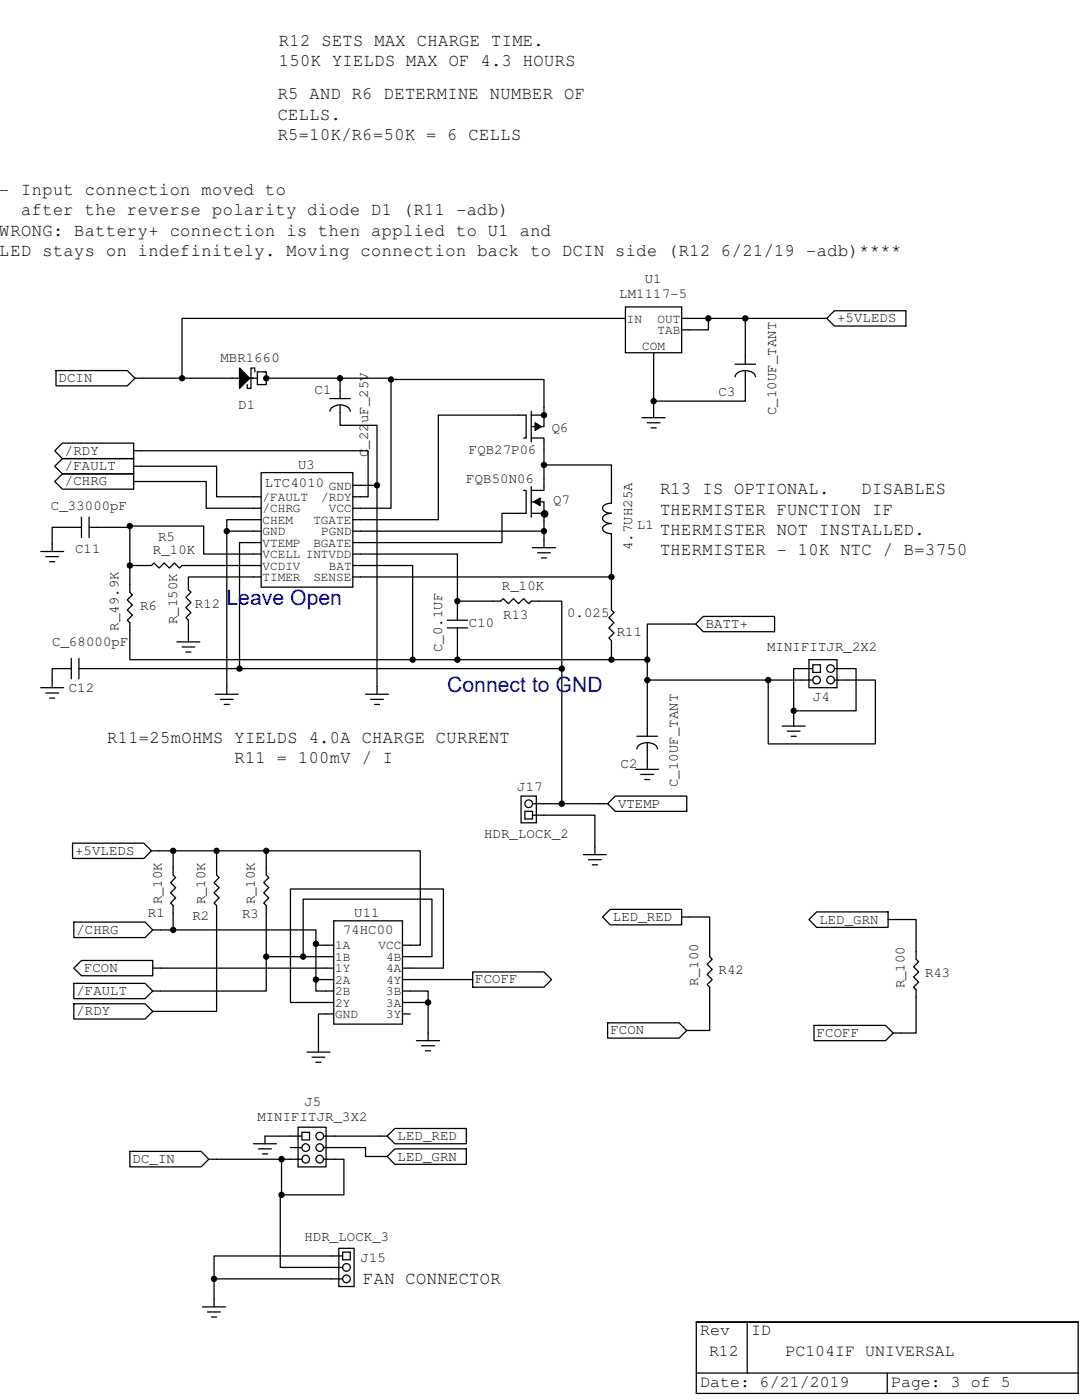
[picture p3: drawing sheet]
<svg xmlns="http://www.w3.org/2000/svg" width="216mm" height="279mm" viewBox="0 0 216 279" stroke-linecap="round" stroke-linejoin="round" font-family="sans-serif">
<path d="M25.9 229.8h14.2l1.6 1.6-1.6 1.5h-14.2zM41.7 231.4h1.5M42.7 259.3v1.5M40.4 260.8h4.6M41.4 261.8h2.6M42.2 262.8h1" fill="none" stroke="#000" stroke-width=".25"/>
<path d="M67.6 249.1h3.1v7.7h-3.1z" fill-rule="evenodd" fill="#fff"/>
<path d="M67.6 249.1h3.1v7.7h-3.1z" fill="none" stroke="#000" stroke-width=".25"/>
<path d="M68.4 249.9h1.5v1.5h-1.5z" fill-rule="evenodd" fill="#fff"/>
<path d="M68.4 249.9h1.5v1.5h-1.5z" fill="none" stroke="#000" stroke-width=".25"/>
<circle cx="69.1" cy="252.9" r=".76" fill="#fff"/>
<circle cx="69.1" cy="252.9" r=".76" fill="none" stroke="#000" stroke-width=".25"/>
<circle cx="69.1" cy="255.2" r=".76" fill="#fff"/>
<g fill="none" stroke="#000" stroke-width=".25">
<path d="M34.5 173.1v1.5l.6 .5-1.1 1 1.1 1.1-1.1 1 1.1 1-1.1 1 .5 .5v1.5M53.1 173.1v1.5l.5 .5-1 1 1 1.1-1 1 1 1-1 1 .5 .5v1.5M50.6 228.3h4.6M51.6 229.3h2.5M52.4 230.3h1M52.9 226.7v1.6M66.1 250.7h2.3M66.1 252.9h2.3M66.1 255.2h2.3"/>
<circle cx="69.1" cy="255.2" r=".76"/>
</g>
<path d="M60.2 226h1.6v1.5h-1.6z" fill-rule="evenodd" fill="#fff"/>
<path d="M60.2 226h1.6v1.5h-1.6z" fill="none" stroke="#000" stroke-width=".25"/>
<circle cx="61" cy="229" r=".76" fill="#fff"/>
<circle cx="61" cy="229" r=".76" fill="none" stroke="#000" stroke-width=".25"/>
<circle cx="61" cy="231.3" r=".77" fill="#fff"/>
<circle cx="61" cy="231.3" r=".77" fill="none" stroke="#000" stroke-width=".25"/>
<circle cx="63.8" cy="231.3" r=".77" fill="#fff"/>
<circle cx="63.8" cy="231.3" r=".77" fill="none" stroke="#000" stroke-width=".25"/>
<circle cx="63.8" cy="229" r=".76" fill="#fff"/>
<circle cx="63.8" cy="229" r=".76" fill="none" stroke="#000" stroke-width=".25"/>
<circle cx="63.8" cy="226.7" r=".76" fill="#fff"/>
<g fill="none" stroke="#000" stroke-width=".25">
<path d="M58 226.7h2.2M58 229h2.2M58 231.4h2.2M59.5 225h5.6v7.9h-5.6zM64.6 226.7h2.2M64.6 229h2.2M64.6 231.4h2.2"/>
<circle cx="63.8" cy="226.7" r=".76"/>
</g>
<path d="M66.6 183.8h13.7v20.6h-13.7z" fill-rule="evenodd" fill="#fff"/>
<g fill="none" stroke="#000" stroke-width=".25">
<path d="M46.3 75.5h1.5M47.8 73.4l2 2.1-2 2zM49.8 75.5h1.6M50.8 74.2v-.8h-.7v4.1h-.8v-.7M52.9 74.2h-1.5v2.6h1.5M146.7 75.2a2.2 2.2 0 0 1 3.1-1.1 1.32 1.32 0 0 1 .9 1.1M146.7 72.7h4M148.7 71.2v1.5M148.7 74v1.5M10.9 93l1.5-1.5h14.3v3.1h-14.3zM26.7 93h1.5M122 120.2v1.6l.5 .5-1 1 1 1-1 1 1 1-1 1 .5 .5v1.6"/>
<path d="M156.1 144.9h4.6M157.1 145.9h2.5M157.9 146.9h1M158.4 143.4v1.5M14.5 168.3h14.2l1.5 1.5-1.5 1.5h-14.2zM30.2 169.8h1.6M43.2 173.1v1.5l.5 .5-1 1 1 1.1-1 1 1 1-1 1 .5 .5v1.5M14.7 184h14.3l1.5 1.6-1.5 1.5h-14.3zM14.7 196.3h14.3l1.5 1.5-1.5 1.5h-14.3zM16.3 191.7h14.2v3h-14.2l-1.6-1.5zM30.5 193.2h1.5M30.5 197.8h1.5"/>
<path d="M30.5 185.6h1.5M65.1 188.6h1.5M65.1 190.9h1.5M65.1 193.2h1.5M65.1 195.5h1.5M65.1 197.8h1.5M66.6 183.8h13.7v20.6h-13.7zM80.3 188.6h1.5M80.3 190.9h1.5M80.3 193.2h1.5M80.3 195.5h1.5M80.3 197.8h1.5"/>
<path d="M92.8 195.5h1.5M94.3 194h14.2l1.6 1.5-1.6 1.5h-14.2zM121.8 181.5h14.2v3.1h-14.2l-1.6-1.6zM136 183h1.5M141.6 189.4v1.5l.5 .5-1 1 1 1.1-1 1 1 1-1 1 .5 .5v1.5M161.4 183.5l1.5-1.5h14.3v3.1h-14.3zM177.2 183.5h1.5M182.8 189.9v1.5l.5 .5-1 1.1 1 1-1 1 1 1-1 1 .5 .5v1.6M14.7 200.3h14.3l1.5 1.5-1.5 1.6h-14.3zM30.5 201.8h1.5M61.3 210h4.5M62.3 211h2.5"/>
<path d="M63 212h1.1M63.5 208.4v1.6M65.1 200.1h1.5M65.1 202.4h1.5M80.3 200.1h1.5M80.3 202.4h1.5M83.1 207.7h4.6M84.1 208.7h2.6M84.9 209.7h1M85.4 206.2v1.5M121.2 204.1h14.3l1.5 1.6-1.5 1.5h-14.3zM137 205.7h1.6"/>
<path d="M162.4 204.6h14.3l1.5 1.6-1.5 1.5h-14.3zM178.2 206.2h1.5M75.7 226.7h1.6M75.7 230.8h1.6M77.3 226.7l1.5-1.5h14.2v3.1h-14.2zM77.3 230.8l1.5-1.5h14.2v3.1h-14.2z"/>
</g>
<path d="M47.8 73.4l2 2.1-2 2z" fill="#000"/>
<path d="M162.2 132.7h1.5v1.5h-1.5z" fill-rule="evenodd" fill="#fff"/>
<path d="M162.2 132.7h1.5v1.5h-1.5z" fill="none" stroke="#000" stroke-width=".25"/>
<circle cx="162.9" cy="135.7" r=".76" fill="#fff"/>
<circle cx="162.9" cy="135.7" r=".76" fill="none" stroke="#000" stroke-width=".25"/>
<circle cx="165.7" cy="135.7" r=".76" fill="#fff"/>
<circle cx="165.7" cy="135.7" r=".76" fill="none" stroke="#000" stroke-width=".25"/>
<circle cx="165.7" cy="133.4" r=".76" fill="#fff"/>
<g fill="none" stroke="#000" stroke-width=".25">
<path d="M159.9 133.4h2.3M159.9 135.7h2.3M161.4 131.7h5.6v5.5h-5.6zM166.5 133.4h2.3M166.5 135.7h2.3"/>
<circle cx="165.7" cy="133.4" r=".76"/>
</g>
<path d="M124.8 61.3h11.2v9.1h-11.2z" fill-rule="evenodd" fill="#fff"/>
<g fill="none" stroke="#000" stroke-width=".25">
<path d="M11.2 74h14.2l1.5 1.5-1.5 1.5h-14.2zM26.9 75.5h1.5M123.3 63.5h1.5M124.8 61.3h11.2v9.1h-11.2zM130.4 70.4v1.5M136 63.5h1.5M136 65.8h1.5M10.9 90l1.5-1.6h14.3v3.1h-14.3zM10.9 96.1l1.5-1.5h14.3v3h-14.3zM26.7 90h1.5M26.7 96.1h1.5M103.5 82.8h1.5v4.6h-.5"/>
<path d="M104.5 97.9h.5v4.5h-1.5M106 87.4h2.5v2.3M106 82.8h2.5v2.3h-2.5M106 82.1v6.1M106 97.1v6.1M106.8 84.4l1.2 .7-1.2 .8zM108.5 95.6v2.3h-2.5M108.5 81.3v1.5M128.1 83.4h4.6M129.2 84.4h2.5M129.9 85.4h1M130.4 81.8v1.6"/>
<path d="M8.1 110.1h4.6M9.1 111.1h2.6M9.9 112.1h1M10.4 108.5v1.6M25.9 116.7v1.5l.5 .5-1 1 1 1-1 1.1 1 1-1 1 .5 .5v1.5M28.7 112.9h1.5l.5-.5 1.1 1 1-1 1 1 1-1 1 1 .5-.5h1.5M106 100.2h2.5v2.2h-2.5M106.3 109.3h4.5M106.5 100.2l1.3-.8v1.5zM107.3 110.3h2.5M108 111.3h1.1M108.5 102.4v1.6"/>
<path d="M108.5 107.8v1.5M8.1 137.2h4.6M9.1 138.3h2.6M9.9 139.3h1M10.4 135.7v1.5M35.3 128.1h4.6M36.3 129.1h2.6M37.1 130.1h1M37.6 126.6v1.5M43 138.6h4.5M44 139.6h2.5M45.3 137v1.6"/>
<path d="M72.9 138.6h4.6M74 139.6h2.5M75.2 137v1.6M89.2 125.3h4.1M89.2 123.8h4.1M91.3 122.3v1.5M91.3 125.3v1.5M137.3 124.5h1.5M138.8 124.5l1.5-1.5h14.3v3.1h-14.3zM44.7 140.6h1.1M74.7 140.6h1M126.8 153.5h4.6"/>
<path d="M127.8 154.6h2.6M128.7 155.6h1M129.2 152v1.5M119.7 160.4h1.5M121.2 160.4l1.6-1.5h14.2v3h-14.2z"/>
<circle cx="108.5" cy="82.9" r=".51"/>
<circle cx="108.7" cy="102.6" r=".63"/>
</g>
<g fill="#000">
<path d="M106.8 84.4l1.2 .7-1.2 .8zM106.5 100.2l1.3-.8v1.5z"/>
<circle cx="108.5" cy="82.9" r=".51"/>
<circle cx="108.7" cy="102.6" r=".63"/>
</g>
<path d="M52.1 94.3h18.3v22.9h-18.3z" fill-rule="evenodd" fill="#fff"/>
<g fill="none" stroke="#000" stroke-width=".25">
<path d="M50.6 99.1h1.5M52.1 94.3h18.3v22.9h-18.3zM70.4 99.1h1.5M70.4 96.9h1.5M37.6 116.2v1.5l.5 .5-1 1 1 1-1 1 1 1.1-1 1 .5 .5v1.5M50.6 101.4h1.5M50.6 103.7h1.5M50.6 106h1.5M50.6 108.3h1.5M50.6 110.6h1.5M50.6 112.9h1.5M50.6 115.1h1.5"/>
<path d="M70.4 101.4h1.5M70.4 103.7h1.5M70.4 106h1.5M70.4 108.3h1.5M70.4 110.6h1.5M70.4 112.9h1.5M70.4 115.1h1.5M98.4 120h1.5l.5-.5 1 1 1-1 1.1 1 1-1 1 1 .5-.5h1.5M127.1 149.5a1.81 1.81 0 0 1 2.1-1.3 1.79 1.79 0 0 1 2 1.3M127.1 146.9h4.1M129.2 145.4v1.5M129.2 148.2v1.5"/>
</g>
<path d="M104 158.9h3v5.3h-3z" fill-rule="evenodd" fill="#fff"/>
<path d="M104 158.9h3v5.3h-3z" fill="none" stroke="#000" stroke-width=".25"/>
<path d="M104.7 161.9h1.6v1.5h-1.6z" fill-rule="evenodd" fill="#fff"/>
<path d="M104.7 161.9h1.6v1.5h-1.6z" fill="none" stroke="#000" stroke-width=".25"/>
<circle cx="105.5" cy="160.4" r=".76" fill="#fff"/>
<g fill="none" stroke="#000" stroke-width=".25">
<path d="M28.4 75.5h17.9M52.9 74.2h.2v2.6h-.2M53.1 75.5h24.9v25.9h-6.1M65.8 79.5h4.1M67.9 75.5v4M78 75.7h30.5v5.6M123.3 63.5h-87v12M130.4 71.9v9.9M137.5 63.5h27.5M141.4 63.5v2.3h-3.9M148.7 75.5v4.6h-18.3M148.7 63.5v7.7"/>
<path d="M165 63.5l1.5-1.5h14.3v3.1h-14.3zM28.2 93h15v6.1h7.4M28.2 90h45.2v9.1h-1.5M28.2 96.1h12.9v5.3h9.5M65.8 82.1a2.28 2.28 0 0 1 3.5-.9l.5 .6 .1 .3M67.9 80.8v4.1h7.3v12M71.9 96.9h3.3v40.1M103.5 82.8h-16v20.9h-15.6M108.5 92.8h13.5v7.6a1.65 1.65 0 0 0-1.8 1 1.49 1.49 0 0 0 1.8 1 1.65 1.65 0 0 0-1.8 1.1 1.49 1.49 0 0 0 1.8 1 1.69 1.69 0 0 0-1.8 1 1.49 1.49 0 0 0 1.8 1v8.6h-50.1M108.5 89.7v5.9M16.3 105.2h-5.9v3.3M16.3 103.2v4.1"/>
<path d="M17.8 103.2v4.1M25.9 105v.2h-8.1M28.7 112.9h-2.8v3.8M37.8 112.9h12.8M50.6 108.3h-2.8v25.1h64.3v27h7.6M50.6 110.6h-10v-5.6h-14.7v7.9M50.6 103.7h-5.3v2.3M50.6 115.1h-13v1.1M50.6 106h-5.3v31M71.9 110.6h19.4v11.7M71.9 112.9h10.4v18.8M91.3 120h7.1"/>
<path d="M103.5 102.4h-3.3v5.9h-28.3M107.5 120h4.6v13.4M108.5 104v2h-36.6M108.5 106v1.8M122 115.1v5.1M14.2 133.4h-3.8v2.3M14.2 131.4v4.1M15.7 131.4v4.1M15.7 133.4h32.1M25.9 125.8v5.9h96.1v-2.3M37.6 125.3v1.3M91.3 126.8v4.9"/>
<path d="M122 131.7h7.2v4h30.7M129.2 135.7v9.7M137.3 124.5h-8.1v7.2M153.3 135.7v12.8h21.4v-12.8h-5.9M159.9 133.4h-1.5v10M168.8 133.4h2v8.5h-12.4M129.2 149.7v2.3M31.7 169.8h52.2v18.8h-2.1M34.5 169.8v3.3M43.2 169.8v3.3M53.1 169.8v3.3M106.3 162.7h12.4v7.9"/>
<path d="M106.3 160.4h5.8M116.4 170.6h4.6M117.4 171.6h2.6M118.2 172.6h1M32 185.6h31v3h2.1M32 193.2h33.1M34.5 182.2v3.4M43.2 182.2v19.6h-11.2M53.1 182.2v15.6h-21.1M53.1 190.9h12M60.5 190.9v-11.4h25.7v11.4h-4.4M63 188.4v9.4h2.1"/>
<path d="M63 195.5h2.1M81.8 197.8h3.6v8.4M81.8 195.5h11M81.8 193.2h6.7v-15.8h-30.5v22.7h7.1M137.5 183h4.1v6.4M141.6 198.5v7.2h-3M178.7 183.5h4.1v6.4M182.8 199.1v7.1h-3.1M65.1 202.4h-1.6v6M81.8 200.1h3.6M43.2 231.4h13M52.9 226.7h5.1"/>
<path d="M56.2 238.5h-.3v14.4h10.2M58 231.4h-1.8v7.1h12.4v-7.1h-1.8M66.8 229h6.1v1.8h2.8M66.8 226.7h8.9M66.1 255.2h-23.4v4.1M66.1 250.7h-23.4v4.5M138.9 263.9h76.2v14.2h-76.2zM138.9 274h76.2M149.1 263.9v10.1M177 274v4.1"/>
<circle cx="36.3" cy="75.5" r=".5"/>
<circle cx="53.1" cy="75.5" r=".51"/>
<circle cx="67.9" cy="75.5" r=".51"/>
<circle cx="78" cy="75.7" r=".5"/>
<circle cx="141.3" cy="63.5" r=".51"/>
<circle cx="148.7" cy="63.5" r=".51"/>
<circle cx="75.2" cy="96.9" r=".5"/>
<circle cx="108.5" cy="92.8" r=".51"/>
<circle cx="130.4" cy="80.1" r=".51"/>
<circle cx="25.9" cy="112.9" r=".51"/>
<circle cx="25.9" cy="105" r=".51"/>
<circle cx="45.3" cy="106" r=".51"/>
<circle cx="91.3" cy="120" r=".51"/>
<circle cx="108.5" cy="106" r=".51"/>
<circle cx="122" cy="115.1" r=".51"/>
<circle cx="47.8" cy="133.4" r=".51"/>
<circle cx="82.3" cy="131.7" r=".5"/>
<circle cx="91.3" cy="131.7" r=".51"/>
<circle cx="112.1" cy="133.4" r=".51"/>
<circle cx="122" cy="131.7" r=".5"/>
<circle cx="129.2" cy="135.7" r=".51"/>
<circle cx="129.2" cy="131.7" r=".51"/>
<circle cx="153.3" cy="135.7" r=".51"/>
<circle cx="158.4" cy="141.9" r=".5"/>
<circle cx="34.5" cy="169.8" r=".5"/>
<circle cx="43.2" cy="169.8" r=".51"/>
<circle cx="53.1" cy="169.8" r=".51"/>
<circle cx="105.5" cy="160.4" r=".76"/>
<circle cx="112.1" cy="160.4" r=".51"/>
<circle cx="34.5" cy="185.6" r=".5"/>
<circle cx="53.1" cy="190.9" r=".51"/>
<circle cx="60.5" cy="190.9" r=".51"/>
<circle cx="63" cy="195.5" r=".51"/>
<circle cx="63" cy="188.4" r=".51"/>
<circle cx="85.4" cy="200.1" r=".52"/>
<circle cx="56.2" cy="231.3" r=".52"/>
<circle cx="56.2" cy="238.5" r=".51"/>
<circle cx="42.7" cy="255.2" r=".51"/>
</g>
<g fill="#000">
<circle cx="36.3" cy="75.5" r=".5"/>
<circle cx="53.1" cy="75.5" r=".51"/>
<circle cx="67.9" cy="75.5" r=".51"/>
<circle cx="78" cy="75.7" r=".5"/>
<circle cx="141.3" cy="63.5" r=".51"/>
<circle cx="148.7" cy="63.5" r=".51"/>
<circle cx="75.2" cy="96.9" r=".5"/>
<circle cx="108.5" cy="92.8" r=".51"/>
<circle cx="130.4" cy="80.1" r=".51"/>
<circle cx="25.9" cy="112.9" r=".51"/>
<circle cx="25.9" cy="105" r=".51"/>
<circle cx="45.3" cy="106" r=".51"/>
<circle cx="91.3" cy="120" r=".51"/>
<circle cx="108.5" cy="106" r=".51"/>
<circle cx="122" cy="115.1" r=".51"/>
<circle cx="47.8" cy="133.4" r=".51"/>
<circle cx="82.3" cy="131.7" r=".5"/>
<circle cx="91.3" cy="131.7" r=".51"/>
<circle cx="112.1" cy="133.4" r=".51"/>
<circle cx="122" cy="131.7" r=".5"/>
<circle cx="129.2" cy="135.7" r=".51"/>
<circle cx="129.2" cy="131.7" r=".51"/>
<circle cx="153.3" cy="135.7" r=".51"/>
<circle cx="158.4" cy="141.9" r=".5"/>
<circle cx="34.5" cy="169.8" r=".5"/>
<circle cx="43.2" cy="169.8" r=".51"/>
<circle cx="53.1" cy="169.8" r=".51"/>
<circle cx="112.1" cy="160.4" r=".51"/>
<circle cx="34.5" cy="185.6" r=".5"/>
<circle cx="53.1" cy="190.9" r=".51"/>
<circle cx="60.5" cy="190.9" r=".51"/>
<circle cx="63" cy="195.5" r=".51"/>
<circle cx="63" cy="188.4" r=".51"/>
<circle cx="85.4" cy="200.1" r=".52"/>
<circle cx="56.2" cy="231.3" r=".52"/>
<circle cx="56.2" cy="238.5" r=".51"/>
<circle cx="42.7" cy="255.2" r=".51"/>
</g>
<g font-size="4.2" fill="#00f">
<text x="45.2" y="120.7">Leave Open</text>
<text x="89.2" y="138.1">Connect to GND</text>
</g>
<g font-size="3.6">
<text x="55.7" y="9.1">R12 SETS MAX CHARGE TIME.</text>
<text x="55.7" y="13.2">150K YIELDS MAX OF 4.3 HOURS</text>
<text x="55.4" y="19.8">R5 AND R6 DETERMINE NUMBER OF</text>
<text x="55.4" y="23.9">CELLS.</text>
<text x="55.4" y="28">R5=10K/R6=50K = 6 CELLS</text>
<text x="0" y="38.9">- Input connection moved to</text>
<text x="0" y="47">WRONG: Battery+ connection is then applied to U1 and</text>
<text x="4.2" y="43">after the reverse polarity diode D1 (R11 -adb)</text>
<text x="0" y="51.1">LED stays on indefinitely. Moving connection back to DCIN side (R12 6/21/19 -adb)****</text>
<text x="131.7" y="98.6">R13 IS OPTIONAL.</text>
<text x="171.9" y="98.6">DISABLES</text>
<text x="131.7" y="102.7">THERMISTER FUNCTION IF</text>
<text x="131.7" y="106.8">THERMISTER NOT INSTALLED.</text>
<text x="131.7" y="110.8">THERMISTER - 10K NTC / B=3750</text>
<text x="21.4" y="148.2">R11=25mOHMS YIELDS 4.0A CHARGE CURRENT</text>
<text x="46.8" y="152.3">R11 = 100mV / I</text>
<text x="72.5" y="256.2">FAN CONNECTOR</text>
</g>
<g font-size="3.3">
<text x="139.7" y="266.5">Rev</text>
<text x="149.9" y="266.5">ID</text>
<text x="141.5" y="270.6">R12</text>
<text x="156.7" y="270.6">PC104IF UNIVERSAL</text>
<text x="139.7" y="276.9">Date: 6/21/2019</text>
<text x="177.8" y="276.9">Page: 3 of 5</text>
</g>
<g font-size="2.8">
<text x="123.6" y="59.5">LM1117-5</text>
<text x="128.7" y="56.4">U1</text>
<text x="167" y="64.3">+5VLEDS</text>
<text x="11.7" y="76.3">DCIN</text>
<text x="44" y="72.2">MBR1660</text>
<text x="47.5" y="81.6">D1</text>
<text x="62.8" y="78.6">C1</text>
<text x="143.4" y="79.1">C3</text>
<text x="154.9" y="82.9" transform="rotate(-90 154.9 82.9)">C_10UF_TANT</text>
<text x="110.1" y="86.2">Q6</text>
<text x="13" y="93.8">/FAULT</text>
<text x="13" y="90.8">/RDY</text>
<text x="59.5" y="93.6">U3</text>
<text x="73.5" y="91.3" transform="rotate(-90 73.5 91.3)">C_22uF_25V</text>
<text x="93.6" y="90.5">FQB27P06</text>
<text x="10.2" y="101.7">C_33000pF</text>
<text x="13" y="96.9">/CHRG</text>
<text x="52.9" y="97.1">LTC4010 GND</text>
<text x="93" y="96.4">FQB50N06</text>
<text x="110.4" y="100.7">Q7</text>
<text x="127.1" y="105.5">L1</text>
<text x="15" y="110.3">C11</text>
<text x="30.5" y="110.6">R_10K</text>
<text x="31.5" y="108">R5</text>
<text x="126.1" y="109.8" transform="rotate(-90 126.1 109.8)">4.7UH25A</text>
<text x="100.2" y="117.7">R_10K</text>
<text x="23.7" y="125.9" transform="rotate(-90 23.7 125.9)">R_49.9K</text>
<text x="28" y="121.8">R6</text>
<text x="35.3" y="124.6" transform="rotate(-90 35.3 124.6)">R_150K</text>
<text x="38.9" y="121.3">R12</text>
<text x="93.6" y="125.1">C10</text>
<text x="100.4" y="123.6">R13</text>
<text x="113.2" y="123.1">0.025</text>
<text x="140.8" y="125.3">BATT+</text>
<text x="10.4" y="128.9">C_68000pF</text>
<text x="88.2" y="130.2" transform="rotate(-90 88.2 130.2)">C_0.1UF</text>
<text x="123.1" y="126.9">R11</text>
<text x="153.1" y="129.9">MINIFITJR_2X2</text>
<text x="13.7" y="138">C12</text>
<text x="162.2" y="139.8">J4</text>
<text x="123.8" y="153.3">C2</text>
<text x="103.2" y="157.9">J17</text>
<text x="123.3" y="161.2">VTEMP</text>
<text x="135.3" y="157.1" transform="rotate(-90 135.3 157.1)">C_10UF_TANT</text>
<text x="96.6" y="167.3">HDR_LOCK_2</text>
<text x="15" y="170.6">+5VLEDS</text>
<text x="29.5" y="183">R1</text>
<text x="32.3" y="180.5" transform="rotate(-90 32.3 180.5)">R_10K</text>
<text x="38.4" y="183.6">R2</text>
<text x="40.9" y="180.5" transform="rotate(-90 40.9 180.5)">R_10K</text>
<text x="48.3" y="183.3">R3</text>
<text x="50.8" y="180.5" transform="rotate(-90 50.8 180.5)">R_10K</text>
<text x="70.7" y="183">U11</text>
<text x="122.3" y="183.8">LED_RED</text>
<text x="163.5" y="184.3">LED_GRN</text>
<text x="15.2" y="186.4">/CHRG</text>
<text x="68.4" y="186.4">74HC00</text>
<text x="16.8" y="194">FCON</text>
<text x="94.8" y="196.3">FCOFF</text>
<text x="139.3" y="196.8" transform="rotate(-90 139.3 196.8)">R_100</text>
<text x="143.4" y="194.5">R42</text>
<text x="180.5" y="197.3" transform="rotate(-90 180.5 197.3)">R_100</text>
<text x="184.6" y="195">R43</text>
<text x="15.2" y="198.5">/FAULT</text>
<text x="15.2" y="202.6">/RDY</text>
<text x="121.8" y="206.4">FCON</text>
<text x="163" y="206.9">FCOFF</text>
<text x="60.7" y="220.7">J5</text>
<text x="51.4" y="223.7">MINIFITJR_3X2</text>
<text x="79.3" y="227.5">LED_RED</text>
<text x="26.5" y="232.1">DC_IN</text>
<text x="79.3" y="231.6">LED_GRN</text>
<text x="60.7" y="247.6">HDR_LOCK_3</text>
<text x="72" y="251.9">J15</text>
</g>
<g font-size="2.5">
<text x="125.1" y="64.4">IN</text>
<text x="131.2" y="64.4">OUT</text>
<text x="128.1" y="69.8">COM</text>
<text x="131.2" y="66.7">TAB</text>
<text x="52.4" y="100">/FAULT</text>
<text x="64.1" y="100">/RDY</text>
<text x="52.4" y="102.3">/CHRG</text>
<text x="52.4" y="104.6">CHEM</text>
<text x="52.4" y="106.8">GND</text>
<text x="62.5" y="104.6">TGATE</text>
<text x="64.1" y="106.8">PGND</text>
<text x="65.6" y="102.3">VCC</text>
<text x="52.4" y="109.1">VTEMP</text>
<text x="52.4" y="111.4">VCELL INTVDD</text>
<text x="52.4" y="113.7">VCDIV</text>
<text x="62.5" y="109.1">BGATE</text>
<text x="65.6" y="113.7">BAT</text>
<text x="52.4" y="116">TIMER</text>
<text x="62.5" y="116">SENSE</text>
<text x="66.9" y="189.5">1A</text>
<text x="66.9" y="191.8">1B</text>
<text x="75.5" y="189.5">VCC</text>
<text x="77" y="191.8">4B</text>
<text x="66.9" y="194.1">1Y</text>
<text x="66.9" y="196.3">2A</text>
<text x="77" y="196.3">4Y</text>
<text x="77" y="194.1">4A</text>
<text x="66.9" y="198.6">2B</text>
<text x="66.9" y="200.9">2Y</text>
<text x="66.9" y="203.2">GND</text>
<text x="77" y="203.2">3Y</text>
<text x="77" y="200.9">3A</text>
<text x="77" y="198.6">3B</text>
</g>
</svg>
